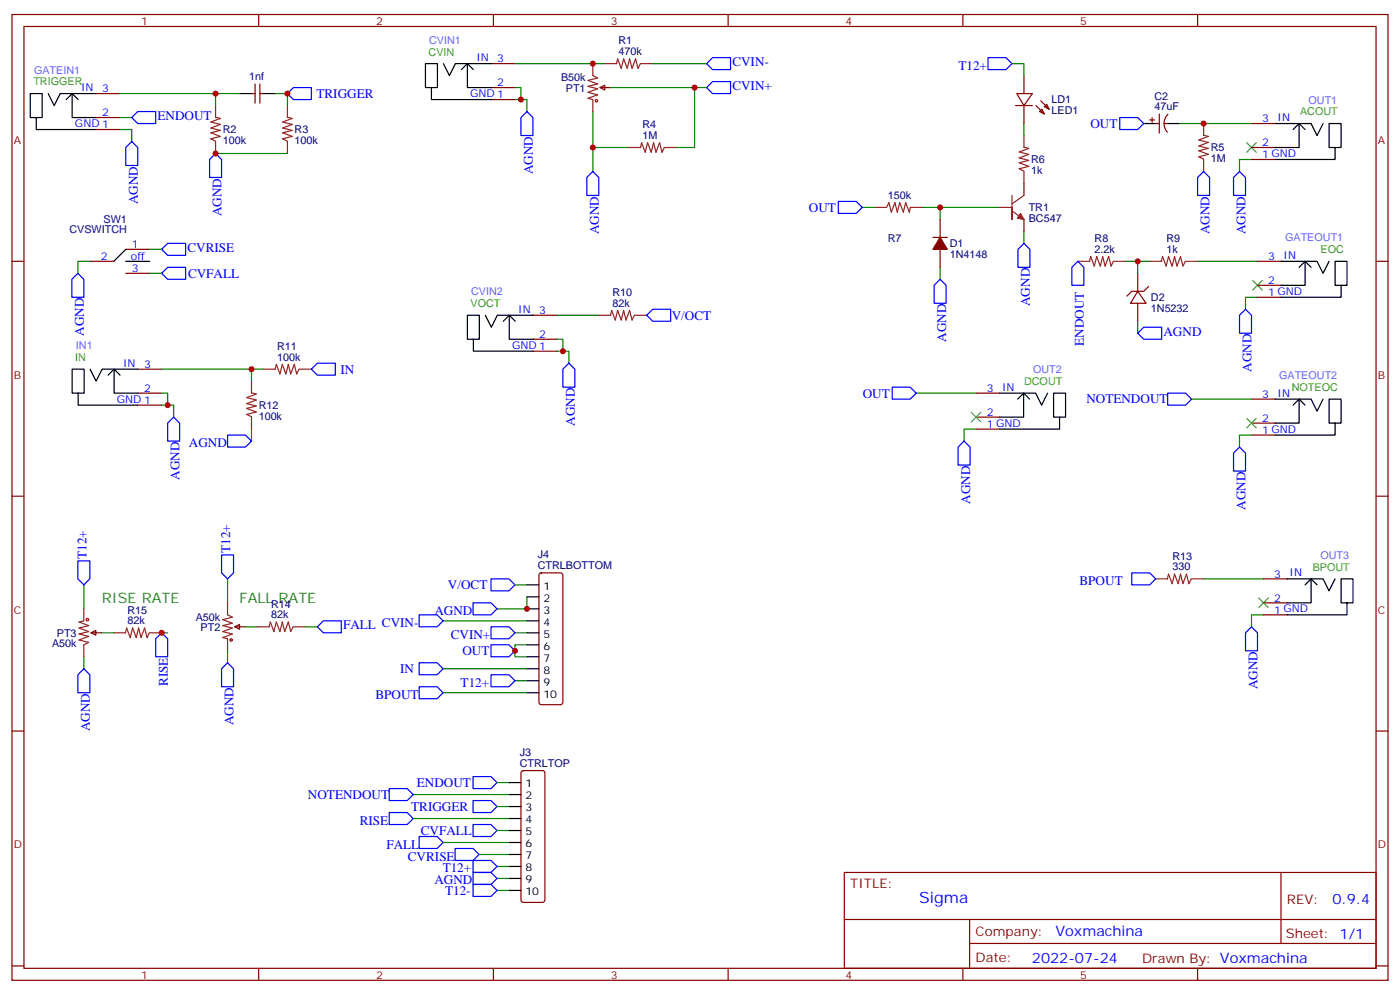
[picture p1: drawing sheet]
<svg xmlns="http://www.w3.org/2000/svg" width="412mm" height="292mm" viewBox="0 0 412 292" stroke-linecap="round" stroke-linejoin="round" font-family="sans-serif">
<g fill="none" stroke="#870000" stroke-width=".35">
<path d="M3.5 4.3h405.4v284.3h-405.4zM7.1 7.8h398.2v277.3h-398.2zM76.2 4.3v3.5M144.6 18.7h7.1M145.3 4.3v3.5M214.5 4.3v3.5M283.6 4.3v3.5M352.8 4.3v3.5M28.2 38.1h7.1M28.2 34.6h7.1M28.2 27.6h7.1M74.1 27.6h1"/>
<path d="M75.1 24.7v5.7M76.6 27.6h1M76.6 24.7v5.7M144.6 29.3h7.1M144.6 25.8h7.1M176.7 25.8l1.5-.7v1.4zM176.7 25.8h3.2M299.2 31.1h4.9M299.5 27.6h4.6l-2.5 3.5zM301.6 22.3v5.3M301.6 31.1v5.3M305.2 31.1l2.4 2.4"/>
<path d="M306.2 32.8l.7-.7 .7 1.4zM306.6 29.7l2.4 2.4M308.3 30.7l.7 1.4-1.4-.7zM338.7 35.3h1.4M339.4 34.6v1.4M340.4 36.4h1.1M341.5 33.5v5.7M342.9 36.4h1.1M344 33.7a3.8 3.8 0 0 0-.1 5.2M368.7 36.4h7M301.6 54v3.5M368.7 47h7"/>
<path d="M368.7 43.4h7M3.5 76.9h3.6M26.5 76.9h7M37 73.4h7.1M274.8 69.9h4.2M276.9 64.6v5.3M276.9 73.4v5.3M301.6 64.6v3.5M370.4 76.9h7.1M405.3 76.9h3.6M37 80.5h7.1M157 99.9h7"/>
<path d="M157 92.8h7M335.1 85.8l2.5 3.5h-4.6zM335.1 80.5v5.3M335.1 89.3v5.3M338.3 84.3l-1.4 1.5h-3.5l-1.4 1.4M370.4 87.5h7.1M370.4 84h7.1M40.6 115.7h7M40.6 119.3h7M40.6 108.7h7M157 103.4h7M287.5 115.7h7.1"/>
<path d="M368.7 117.5h7M287.5 126.3h7.1M287.5 122.8h7.1M368.7 128.1h7M368.7 124.6h7M3.5 146.1h3.6M405.3 146.1h3.6M159 168.9l.5-.2h5.6l.5 .2 .2 .5v37.4l-.2 .5-.5 .2h-5.6l-.5-.3-.3-.4v-37.4zM372.2 177.5h7M372.2 170.4h7M26.8 186.3l1.4-.7v1.4zM26.8 186.3h3.2"/>
<path d="M69.1 184.5l1.5-.7v1.4zM69.1 184.5h3.2M372.2 181h7M3.5 215.2h3.6M405.3 215.2h3.6M153.7 227.1l.5-.2h5.6l.5 .2 .2 .5v37.4l-.2 .5-.5 .2h-5.6l-.5-.3-.2-.4v-37.4zM248.7 256.9h156.6v28.2h-156.6zM377.3 256.9v20.9M248.7 270.7h156.5M285.6 277.8h119.6M285.6 270.7v14.1M3.5 284.4h3.6"/>
<path d="M76.2 285.1v3.5M145.3 285.1v3.5M214.5 285.1v3.5M283.6 285.1v3.5M352.8 285.1v3.5M405.3 284.4h3.6"/>
</g>
<g fill="none" stroke="#008700" stroke-width=".35">
<path d="M151.7 18.7h26.5M192.3 18.7h15.8M298.1 18.7h3.5v3.6M35.3 38.1h3.5v3.6M35.3 34.6h3.5M35.3 27.6h28.2M70.6 27.6h-7.1v3.5M81.1 27.6h3.6v3.5M151.7 25.8h1.8v3.5M151.7 29.3h3.5v3.5M174.6 32.8v17.7M179.9 25.8h28.2"/>
<path d="M204.6 25.8v17.6h-5.3M301.6 36.4v3.5M347.5 36.4h21.2M63.5 45.2h21.2M174.6 43.4h10.6M368.7 47h-3.6v3.5M26.5 76.9h-3.6v3.6M44.1 73.4h3.5M254 61.1h3.5M271.6 61.1h5.3v3.5M276.9 78.7v3.5M276.9 61.1h17.7"/>
<path d="M301.6 68.1v3.5M331.6 76.9h7.1M335.1 76.9v3.6M352.8 76.9h17.6M44.1 80.5h3.5M164 99.9h1.8v3.5M164 92.8h12.4M335.1 94.6v3.5M370.4 87.5h-3.5v3.6M47.6 108.7h26.5M47.6 119.3h3.6v3.5M47.6 115.7h1.8v3.6"/>
<path d="M77.6 108.7h-3.5v3.5M164 103.4h3.6v3.5M269.9 115.7h17.6M351 117.5h17.7M74.1 126.3v3.6M287.5 126.3h-3.5v3.6M368.7 128.1h-3.6v3.5M24.7 172.2v7M67 170.4v7.1M151.7 172.2h3.5M155.2 175.7v3.5h-8.8M354.5 170.4h17.7"/>
<path d="M24.7 193.4v3.5M30 186.3h3.5M47.6 186.3h1.8M67 191.6v3.5M72.3 184.5h3.5M90 184.5h3.5M130.5 182.8h24.7M130.5 196.9h24.7M151.7 186.3h3.5M155.2 189.8h-3.5v3.6h3.5M372.2 181h-3.5v3.5M130.5 203.9h24.7"/>
<path d="M151.7 200.4h3.5M121.7 233.9h28.2M146.4 230.4h3.5M146.4 237.5h3.5M121.7 241h28.2M130.5 248h19.4M141.1 251.6h8.8M146.4 258.6h3.5M146.4 244.5h3.5M146.4 255.1h3.5M146.4 262.1h3.5"/>
</g>
<g fill="none" stroke="#00f" stroke-width=".35">
<path d="M208.1 18.7l1.8-1.7h5.3v3.5h-5.3zM291 17h5.3l1.8 1.7-1.8 1.8h-5.3zM40.6 32.8h5.3v3.6h-5.3l-1.8-1.8zM86.4 25.8h5.3v3.5h-5.3l-1.7-1.7zM155.2 32.8l1.8 1.8v5.3h-3.5v-5.3zM208.1 25.8l1.8-1.8h5.3v3.6h-5.3zM329.8 34.6h5.3l1.8 1.8-1.8 1.7h-5.3zM38.8 41.7l1.8 1.7v5.3h-3.6v-5.3zM63.5 45.2l1.8 1.8v5.2h-3.6v-5.2zM174.6 50.5l1.8 1.7v5.3h-3.5v-5.3zM246.9 59.3h5.3l1.8 1.8-1.8 1.7h-5.3zM354.5 50.5l1.8 1.7v5.3h-3.5v-5.3z"/>
<path d="M365.1 50.5l1.8 1.7v5.3h-3.5v-5.3zM47.6 73.4l1.8-1.8h5.3v3.6h-5.3zM301.6 71.6l1.8 1.8v5.3h-3.5v-5.3zM317.5 76.9l1.8 1.8v5.3h-3.6v-5.3zM21.2 82.2l1.7-1.7 1.8 1.7v5.3h-3.5zM47.6 80.5l1.8-1.8h5.3v3.5h-5.3zM190.5 92.8l1.8-1.7h5.3v3.5h-5.3zM275.2 84l1.7-1.8 1.8 1.8v5.3h-3.5zM335.1 98.1l1.8-1.8h5.3v3.6h-5.3zM366.9 91.1l1.8 1.7v5.3h-3.6v-5.3zM91.7 108.7l1.8-1.8h5.3v3.6h-5.3zM167.6 106.9l1.7 1.8v5.3h-3.5v-5.3z"/>
<path d="M262.8 114h5.3l1.8 1.7-1.8 1.8h-5.3zM344 115.7h5.2l1.8 1.8-1.8 1.8h-5.2zM51.2 122.8l1.7 1.8v5.3h-3.5v-5.3zM67 128.1h5.3l1.8 1.8-1.8 1.7h-5.3zM284 129.9l1.8 1.7v5.3h-3.6v-5.3zM365.1 131.6l1.8 1.8v5.3h-3.5v-5.3zM22.9 165.1h3.6v5.3l-1.8 1.8-1.8-1.8zM65.3 163.4h3.5v5.3l-1.8 1.7-1.7-1.7zM139.3 177.5h5.3l1.8 1.7-1.8 1.8h-5.3zM144.6 170.4h5.3l1.8 1.8-1.8 1.8h-5.3zM333.4 168.7h5.3l1.7 1.7-1.7 1.8h-5.3zM24.7 196.9l1.8 1.7v5.3h-3.6v-5.3z"/>
<path d="M47.6 186.3l1.8 1.8v5.3h-3.5v-5.3zM65.3 196.9l1.7-1.8 1.8 1.8v5.3h-3.5zM93.5 184.5l1.7-1.7h5.3v3.5h-5.3zM123.5 181h5.3l1.7 1.8-1.7 1.7h-5.3zM123.5 195.1h5.3l1.7 1.8-1.7 1.7h-5.3zM144.6 189.8h5.3l1.8 1.8-1.8 1.8h-5.3zM144.6 184.5h5.3l1.8 1.8-1.8 1.8h-5.3zM144.6 198.6h5.3l1.8 1.8-1.8 1.8h-5.3zM366.9 186.3l1.8-1.8 1.7 1.8v5.3h-3.5zM123.5 202.2h5.3l1.7 1.7-1.7 1.8h-5.3zM114.7 239.2h5.2l1.8 1.8-1.8 1.7h-5.2zM114.7 232.2h5.2l1.8 1.7-1.8 1.8h-5.2z"/>
<path d="M139.3 235.7h5.3l1.8 1.8-1.8 1.7h-5.3zM139.3 228.6h5.3l1.8 1.8-1.8 1.8h-5.3zM123.5 246.3h5.3l1.7 1.7-1.7 1.8h-5.3zM134.1 249.8h5.2l1.8 1.8-1.8 1.7h-5.2zM139.3 242.7h5.3l1.8 1.8-1.8 1.8h-5.3zM139.3 256.9h5.3l1.8 1.7-1.8 1.8h-5.3zM139.3 253.3h5.3l1.8 1.8-1.8 1.8h-5.3zM139.3 260.4h5.3l1.8 1.7-1.8 1.8h-5.3z"/>
</g>
<path d="M367.2 42l2.9 2.8M370.1 42l-2.9 2.8M369 82.6l2.8 2.8M371.8 82.6l-2.8 2.8M286.1 121.4l2.8 2.8M288.9 121.4l-2.8 2.8M367.2 123.2l2.9 2.8M370.1 123.2l-2.9 2.8M370.8 176.1l2.8 2.8M373.6 176.1l-2.8 2.8" fill="none" stroke="#3c3" stroke-width=".35"/>
<g fill="none" stroke="#000" stroke-width=".35">
<path d="M130.6 18.7l1.8 3.6 1.7-3.6h10.6M137.7 18.7l-1.8 1.8M10.7 34.6h-1.8v-7h3.5v7h-1.7v3.5h17.6M14.2 27.6l1.8 3.5 1.7-3.5h10.6M21.3 27.6l-1.8 1.7M23 29.3l-1.7-1.7v7h7M70.6 27.6h3.5M77.6 27.6h3.5M127.1 25.8h-1.8v-7.1h3.6v7.1h-1.8v3.5h17.6M139.4 20.5l-1.7-1.8v7.1h7M336.9 36.4h3.5M344 36.4h3.5"/>
<path d="M375.6 36.4h10.6l1.8 3.5 1.7-3.5M380.9 38.1l1.8-1.7v7h-7.1M382.7 36.4l1.7 1.7M393.3 43.4h1.7v-7h-3.5v7h1.8v3.6h-17.7M37 73.4l-3.5 3.5M37 76.9h7.1M377.4 76.9h10.6l1.7 3.6 1.8-3.6M382.7 78.7l1.7-1.8v7.1h-7M384.4 76.9l1.8 1.8M139.4 99.9h-1.7v-7.1h3.5v7.1h-1.8v3.5h17.7M143 92.8l1.7 3.5 1.8-3.5h10.6M150 92.8l-1.7 1.8"/>
<path d="M151.8 94.6l-1.8-1.8v7.1h7.1M395 84h1.8v-7.1h-3.5v7.1h1.7v3.5h-17.6M23 115.7h-1.7v-7h3.5v7h-1.8v3.6h17.7M26.5 108.7l1.8 3.5 1.8-3.5h10.6M33.6 108.7l-1.8 1.8M35.4 110.5l-1.8-1.8v7h7.1M294.5 115.7h10.6l1.7 3.6 1.8-3.6M299.8 117.5l1.7-1.8v7.1h-7M301.5 115.7l1.8 1.8M375.6 117.5h10.6l1.8 3.5 1.7-3.5M380.9 119.3l1.8-1.8v7.1h-7.1M382.7 117.5l1.7 1.8"/>
<path d="M312.1 122.8h1.8v-7.1h-3.5v7.1h1.7v3.5h-17.6M393.3 124.6h1.7v-7.1h-3.5v7.1h1.8v3.5h-17.7M155.2 172.2h3.5M155.2 175.7h3.5M155.2 179.2h3.5M379.1 170.4h10.6l1.8 3.6 1.8-3.6M384.4 172.2l1.8-1.8v7.1h-7.1M386.2 170.4l1.8 1.8M396.8 177.5h1.8v-7.1h-3.6v7.1h1.8v3.5h-17.7M155.2 182.8h3.5M155.2 186.3h3.5M155.2 189.8h3.5"/>
<path d="M155.2 193.4h3.5M155.2 196.9h3.5M155.2 200.4h3.5M155.2 203.9h3.5M149.9 230.4h3.6M149.9 233.9h3.6M149.9 237.5h3.6M149.9 241h3.6M149.9 244.5h3.6M149.9 248h3.6M149.9 251.6h3.6M149.9 255.1h3.6"/>
<path d="M149.9 258.6h3.6M149.9 262.1h3.6"/>
</g>
<g fill="none" stroke="#a10000" stroke-width=".35">
<circle cx="175.7" cy="29.7" r=".35"/>
<circle cx="25.8" cy="182.4" r=".35"/>
<circle cx="68.1" cy="188.4" r=".35"/>
</g>
<g fill="none" stroke="#8c2424" stroke-width=".35">
<path d="M174.6 18.7v3.6l1.4 .7-2.8 .7 2.8 1-2.8 .7 2.8 .7-2.8 1.1 2.8 .7-2.8 1.1 1.4 .3v3.5M178.2 18.7h3.5M181.6 18.7l.3-1.4 1.1 2.8 .7-2.8 1.1 2.8 .7-2.8 .7 2.8 1-2.8 .7 2.8 .7-1.4M188.7 18.7h3.6M63.5 34.5l1.4 .4-2.8 1 2.8 .7-2.8 1.1 2.8 .7-2.8 .7 2.8 1.1-2.8 .7 1.4 .7M63.5 31.1v3.5M84.7 34.5l1.4 .4-2.8 1 2.8 .7-2.8 1.1 2.8 .7-2.8 .7 2.8 1.1-2.8 .7 1.4 .7M84.7 31.1v3.5M301.6 39.9v3.5M354.5 39.8l1.5 .4-2.9 1 2.9 .7-2.9 1.1 2.9 .7-2.9 .7 2.9 1.1-2.9 .7 1.4 .7M354.5 36.4v3.5M63.5 41.7v3.5"/>
<path d="M84.7 41.7v3.5M185.2 43.4h3.5M188.6 43.4l.4-1.4 1.1 2.8 .7-2.8 1 2.8 .7-2.8 .7 2.8 1.1-2.8 .7 2.8 .7-1.4M195.8 43.4h3.5M298.1 57.5v7.1v-3.5h-3.5M301.6 57.6l-3.5 2.4M301.6 43.3l1.4 .4-2.8 1 2.8 .8-2.8 1 2.8 .7-2.8 .7 2.8 1.1-2.8 .7 1.4 .7M301.6 50.5v3.5M354.5 47v3.5M257.5 61.1h3.6M261.1 61.1l.8-1.4 .7 2.8 1-2.8 .7 2.8 .7-2.8 1.1 2.8 .7-2.8 1.1 2.8 .3-1.4M268.1 61.1h3.5"/>
<path d="M298.1 62.1l3.5 2.5M317.5 76.9h3.5M320.9 76.9l.4-1.4 1 2.9 .8-2.9 1 2.9 .7-2.9 .7 2.9 1.1-2.9 .7 2.9 .7-1.5M328.1 76.9h3.5M338.7 76.9h3.5M342.1 76.9l.4-1.4 1 2.9 .7-2.9 1.1 2.9 .7-2.9 .7 2.9 1-2.9 .8 2.9 .7-1.5M349.2 76.9h3.6M176.4 92.8h3.5M179.8 92.8l.4-1.4 1 2.8 .7-2.8 1.1 2.8 .7-2.8 .7 2.8 1.1-2.8 .7 2.8 .7-1.4M187 92.8h3.5M74.1 115.7l1.4 .3-2.8 1.1 2.8 .7-2.8 1 2.8 .7-2.8 .7 2.8 1.1-2.8 .7 1.4 .7M74.1 112.2v3.5"/>
<path d="M77.6 108.7h3.5M81 108.7l.4-1.4 1.1 2.8 .7-2.8 1 2.8 .7-2.8 .7 2.8 1.1-2.8 .7 2.8 .7-1.4M88.2 108.7h3.5M74.1 122.8v3.5M24.7 179.2v3.6l-1.4 .3 2.8 1.1-2.8 .7 2.8 1-2.8 .8 2.8 .7-2.8 1 2.8 .7-1.4 .7v3.6M67 177.5v3.5l1.4 .7-2.8 .7 2.8 1.1-2.8 .7 2.8 .7-2.8 1 2.8 .8-2.8 1 1.4 .4v3.5M340.4 170.4h3.6M343.9 170.4l.3-1.4 1.1 2.8 .7-2.8 1 2.8 .7-2.8 .8 2.8 1-2.8 .7 2.8 .7-1.4M351 170.4h3.5M33.5 186.3h3.5M36.9 186.3l.4-1.4 1.1 2.8 .7-2.8 1 2.8 .7-2.8 .7 2.8 1.1-2.8 .7 2.8 .7-1.4M44.1 186.3h3.5"/>
<path d="M75.8 184.5h3.6M79.3 184.5l.3-1.4 1.1 2.8 .7-2.8 1.1 2.8 .7-2.8 .7 2.8 1-2.8 .7 2.8 .7-1.4M86.4 184.5h3.6"/>
</g>
<path d="M276.9 69.9l2.1 3.5h-4.2z" fill="#870000" stroke="#870000" stroke-width=".35"/>
<path d="M300.6 62.8l1 1.9-1.9-.5z" fill="#8c2424" stroke="#8c2424" stroke-width=".35"/>
<g fill="#c00">
<circle cx="165.8" cy="103.4" r=".88"/>
<circle cx="49.4" cy="119.3" r=".88"/>
<circle cx="174.6" cy="43.4" r=".88"/>
<circle cx="174.6" cy="18.7" r=".88"/>
<circle cx="204.6" cy="25.8" r=".88"/>
<circle cx="276.9" cy="61.1" r=".88"/>
<circle cx="335.1" cy="76.9" r=".88"/>
<circle cx="354.5" cy="36.4" r=".88"/>
<circle cx="47.6" cy="186.3" r=".88"/>
<circle cx="74.1" cy="108.7" r=".88"/>
<circle cx="63.5" cy="45.2" r=".88"/>
<circle cx="63.5" cy="27.6" r=".88"/>
<circle cx="84.7" cy="27.6" r=".88"/>
<circle cx="153.5" cy="29.3" r=".88"/>
<circle cx="151.7" cy="191.6" r=".88"/>
<circle cx="155.2" cy="179.2" r=".88"/>
</g>
<text font-size="4.6" fill="#00f" x="270.8" y="265.9">Sigma</text>
<g font-size="4.2" fill="#360">
<text x="30" y="177.5">RISE RATE</text>
<text x="70.6" y="177.5">FALL RATE</text>
</g>
<g font-size="4.2" fill="#00f">
<text x="392.5" y="266.1">0.9.4</text>
<text x="310.9" y="275.7">Voxmachina</text>
<text x="304" y="283.5">2022-07-24</text>
</g>
<g font-size="3.9" fill="#00f">
<text x="215.7" y="19.5">CVIN-</text>
<text x="282.3" y="20.5">T12+</text>
<text x="93.2" y="28.8">TRIGGER</text>
<text x="215.7" y="26.5">CVIN+</text>
<text x="46.4" y="35.4">ENDOUT</text>
<text x="321.2" y="37.7">OUT</text>
<text x="157" y="51.3" transform="rotate(-90 157 51.3)">AGND</text>
<text x="40.6" y="60.1" transform="rotate(-90 40.6 60.1)">AGND</text>
<text x="65.3" y="63.6" transform="rotate(-90 65.3 63.6)">AGND</text>
<text x="238.3" y="62.4">OUT</text>
<text x="176.4" y="68.9" transform="rotate(-90 176.4 68.9)">AGND</text>
<text x="356.3" y="68.9" transform="rotate(-90 356.3 68.9)">AGND</text>
<text x="366.9" y="68.9" transform="rotate(-90 366.9 68.9)">AGND</text>
<text x="55.2" y="74.2">CVRISE</text>
<text x="55.4" y="81.7">CVFALL</text>
<text x="197.9" y="94.1">V/OCT</text>
<text x="303.4" y="90.1" transform="rotate(-90 303.4 90.1)">AGND</text>
<text x="24.7" y="98.9" transform="rotate(-90 24.7 98.9)">AGND</text>
<text x="278.7" y="100.7" transform="rotate(-90 278.7 100.7)">AGND</text>
<text x="319.3" y="101.9" transform="rotate(-90 319.3 101.9)">ENDOUT</text>
<text x="342.7" y="98.8">AGND</text>
<text x="100.3" y="110">IN</text>
<text x="368.7" y="109.5" transform="rotate(-90 368.7 109.5)">AGND</text>
<text x="254.2" y="117.1">OUT</text>
<text x="320" y="118.8">NOTENDOUT</text>
<text x="169.3" y="125.4" transform="rotate(-90 169.3 125.4)">AGND</text>
<text x="55.6" y="131.6">AGND</text>
<text x="52.9" y="141.3" transform="rotate(-90 52.9 141.3)">AGND</text>
<text x="285.8" y="148.3" transform="rotate(-90 285.8 148.3)">AGND</text>
<text x="366.9" y="150.1" transform="rotate(-90 366.9 150.1)">AGND</text>
<text x="25.5" y="164.6" transform="rotate(-90 25.5 164.6)">T12+</text>
<text x="67.8" y="162.8" transform="rotate(-90 67.8 162.8)">T12+</text>
<text x="131.9" y="173.4">V/OCT</text>
<text x="318" y="172.1">BPOUT</text>
<text x="101.1" y="185.3">FALL CVIN-</text>
<text x="127.9" y="181">AGND</text>
<text x="132.8" y="188.1">CVIN+</text>
<text x="136.2" y="192.9">OUT</text>
<text x="49.4" y="202" transform="rotate(-90 49.4 202)">RISE</text>
<text x="117.9" y="198.2">IN</text>
<text x="135.7" y="202.2">T12+</text>
<text x="370.4" y="203" transform="rotate(-90 370.4 203)">AGND</text>
<text x="110.6" y="205.7">BPOUT</text>
<text x="26.5" y="215.3" transform="rotate(-90 26.5 215.3)">AGND</text>
<text x="68.8" y="213.6" transform="rotate(-90 68.8 213.6)">AGND</text>
<text x="122.8" y="231.6">ENDOUT</text>
<text x="90.7" y="235.1">NOTENDOUT</text>
<text x="121.1" y="238.7">TRIGGER</text>
<text x="106" y="242.8">RISE</text>
<text x="123.9" y="245.8">CVFALL</text>
<text x="113.8" y="249.9">FALL</text>
<text x="120.1" y="253.4">CVRISE</text>
<text x="130.4" y="256.9">T12+</text>
<text x="127.9" y="260.4">AGND</text>
<text x="131.1" y="263.4">T12-</text>
</g>
<g font-size="3.9" fill="#800">
<text x="250.5" y="261.4">TITLE:</text>
<text x="379.1" y="266.1">REV:</text>
<text x="287.4" y="275.6">Company:</text>
<text x="378.7" y="276.3">Sheet: 1/1</text>
<text x="287.4" y="283.3">Date:</text>
<text x="336.4" y="283.4">Drawn By: Voxmachina</text>
</g>
<g font-size="3.2" fill="#800">
<text x="41.6" y="7.3">1</text>
<text x="110.8" y="7.3">2</text>
<text x="179.9" y="7.3">3</text>
<text x="249.1" y="7.3">4</text>
<text x="318.2" y="7.3">5</text>
<text x="4.1" y="42.4">A</text>
<text x="405.9" y="42.4">A</text>
<text x="4.1" y="111.5">B</text>
<text x="405.9" y="111.5">B</text>
<text x="4.1" y="180.7">C</text>
<text x="405.9" y="180.7">C</text>
<text x="4.1" y="249.8">D</text>
<text x="405.9" y="249.8">D</text>
<text x="41.6" y="288.1">1</text>
<text x="110.8" y="288.1">2</text>
<text x="179.9" y="288.1">3</text>
<text x="249.1" y="288.1">4</text>
<text x="318.2" y="288.1">5</text>
</g>
<g font-size="3.2" fill="#690">
<text x="126.3" y="16.3">CVIN</text>
<text x="9.8" y="25.2">TRIGGER</text>
<text x="383" y="34">ACOUT</text>
<text x="389" y="74.6">EOC</text>
<text x="138.6" y="90.4">VOCT</text>
<text x="22.2" y="106.3">IN</text>
<text x="301.7" y="113.4">DCOUT</text>
<text x="380.5" y="115.1">NOTEOC</text>
<text x="386.7" y="168">BPOUT</text>
</g>
<g font-size="3.2" fill="#66f">
<text x="126.4" y="12.9">CVIN1</text>
<text x="10" y="21.7">GATEIN1</text>
<text x="385.4" y="30.5">OUT1</text>
<text x="378.6" y="71.1">GATEOUT1</text>
<text x="138.8" y="86.9">CVIN2</text>
<text x="22.4" y="102.8">IN1</text>
<text x="304.3" y="109.9">OUT2</text>
<text x="376.8" y="111.6">GATEOUT2</text>
<text x="389" y="164.5">OUT3</text>
</g>
<g font-size="3.2" fill="#000080">
<text x="182.2" y="16.3">470k</text>
<text x="182.2" y="13.1">R1</text>
<text x="73.4" y="23.7">1nf</text>
<text x="165.3" y="23.9">B50k</text>
<text x="166.7" y="27.1">PT1</text>
<text x="340.1" y="29.3">C2</text>
<text x="309.7" y="33.6">LED1</text>
<text x="309.7" y="30.5">LD1</text>
<text x="340.1" y="32.5">47uF</text>
<text x="65.6" y="39.3">R2</text>
<text x="86.8" y="39.3">R3</text>
<text x="189.2" y="41">1M</text>
<text x="189.2" y="37.8">R4</text>
<text x="65.6" y="42.4">100k</text>
<text x="86.8" y="42.4">100k</text>
<text x="356.7" y="47.8">1M</text>
<text x="356.7" y="44.6">R5</text>
<text x="303.7" y="51.3">1k</text>
<text x="303.7" y="48.1">R6</text>
<text x="261.5" y="58.6">150k</text>
<text x="30.5" y="65.5">SW1</text>
<text x="303" y="65.4">BC547</text>
<text x="303" y="62.2">TR1</text>
<text x="20.5" y="68.7">CVSWITCH</text>
<text x="261.5" y="71.3">R7</text>
<text x="322.4" y="71.3">R8</text>
<text x="343.6" y="71.3">R9</text>
<text x="279.8" y="76">1N4148</text>
<text x="279.8" y="72.8">D1</text>
<text x="322.4" y="74.5">2.2k</text>
<text x="343.6" y="74.5">1k</text>
<text x="180.4" y="87.2">R10</text>
<text x="339" y="88.7">D2</text>
<text x="180.4" y="90.3">82k</text>
<text x="339" y="91.9">1N5232</text>
<text x="81.6" y="106.2">100k</text>
<text x="81.6" y="103">R11</text>
<text x="76.2" y="123.6">100k</text>
<text x="76.2" y="120.4">R12</text>
<text x="158.4" y="167.6">CTRLBOTTOM</text>
<text x="158.4" y="164.4">J4</text>
<text x="345.4" y="168">330</text>
<text x="345.4" y="164.8">R13</text>
<text x="79.9" y="178.9">R14</text>
<text x="37.5" y="183.8">82k</text>
<text x="37.5" y="180.7">R15</text>
<text x="57.7" y="182.7">A50k</text>
<text x="59.1" y="185.9">PT2</text>
<text x="79.9" y="182.1">82k</text>
<text x="15.3" y="190.6">A50k</text>
<text x="16.8" y="187.4">PT3</text>
<text x="153.1" y="225.8">CTRLTOP</text>
<text x="153.1" y="222.6">J3</text>
</g>
<g font-size="3.2" fill="#00f">
<text x="140.3" y="18">IN</text>
<text x="146.5" y="18.4">3</text>
<text x="23.9" y="26.8">IN</text>
<text x="30.1" y="27.2">3</text>
<text x="138.5" y="28.6">GND1</text>
<text x="146.5" y="25.4">2</text>
<text x="30.1" y="34.3">2</text>
<text x="22.1" y="37.4">GND1</text>
<text x="371.8" y="36">3 IN</text>
<text x="371.8" y="46.6">1 GND</text>
<text x="371.8" y="43.1">2</text>
<text x="29.7" y="76.6">2</text>
<text x="38.5" y="76.6">off</text>
<text x="38.8" y="73.1">1</text>
<text x="373.6" y="76.6">3 IN</text>
<text x="38.8" y="80.1">3</text>
<text x="373.6" y="83.6">2</text>
<text x="373.6" y="87.2">1 GND</text>
<text x="152.7" y="92.1">IN</text>
<text x="158.8" y="92.5">3</text>
<text x="158.8" y="99.5">2</text>
<text x="36.2" y="108">IN</text>
<text x="150.9" y="102.7">GND1</text>
<text x="42.4" y="108.3">3</text>
<text x="34.4" y="118.6">GND1</text>
<text x="42.4" y="115.4">2</text>
<text x="290.7" y="115.4">3 IN</text>
<text x="371.8" y="117.2">3 IN</text>
<text x="290.7" y="126">1 GND</text>
<text x="290.7" y="122.4">2</text>
<text x="371.8" y="124.2">2</text>
<text x="371.8" y="127.7">1 GND</text>
<text x="375.4" y="170.1">3 IN</text>
<text x="375.4" y="177.1">2</text>
<text x="375.4" y="180.7">1 GND</text>
</g>
<g font-size="3.2">
<text x="160.1" y="173.6">1</text>
<text x="160.1" y="177.1">2</text>
<text x="160.1" y="180.7">3</text>
<text x="160.1" y="184.2">4</text>
<text x="160.1" y="187.7">5</text>
<text x="160.1" y="191.2">6</text>
<text x="160.1" y="194.8">7</text>
<text x="160.1" y="198.3">8</text>
<text x="160.1" y="201.8">9</text>
<text x="160.1" y="205.4">10</text>
<text x="154.8" y="231.8">1</text>
<text x="154.8" y="235.3">2</text>
<text x="154.8" y="238.9">3</text>
<text x="154.8" y="242.4">4</text>
<text x="154.8" y="245.9">5</text>
<text x="154.8" y="249.4">6</text>
<text x="154.8" y="253">7</text>
<text x="154.8" y="256.5">8</text>
<text x="154.8" y="260">9</text>
<text x="154.8" y="263.6">10</text>
</g>
</svg>
